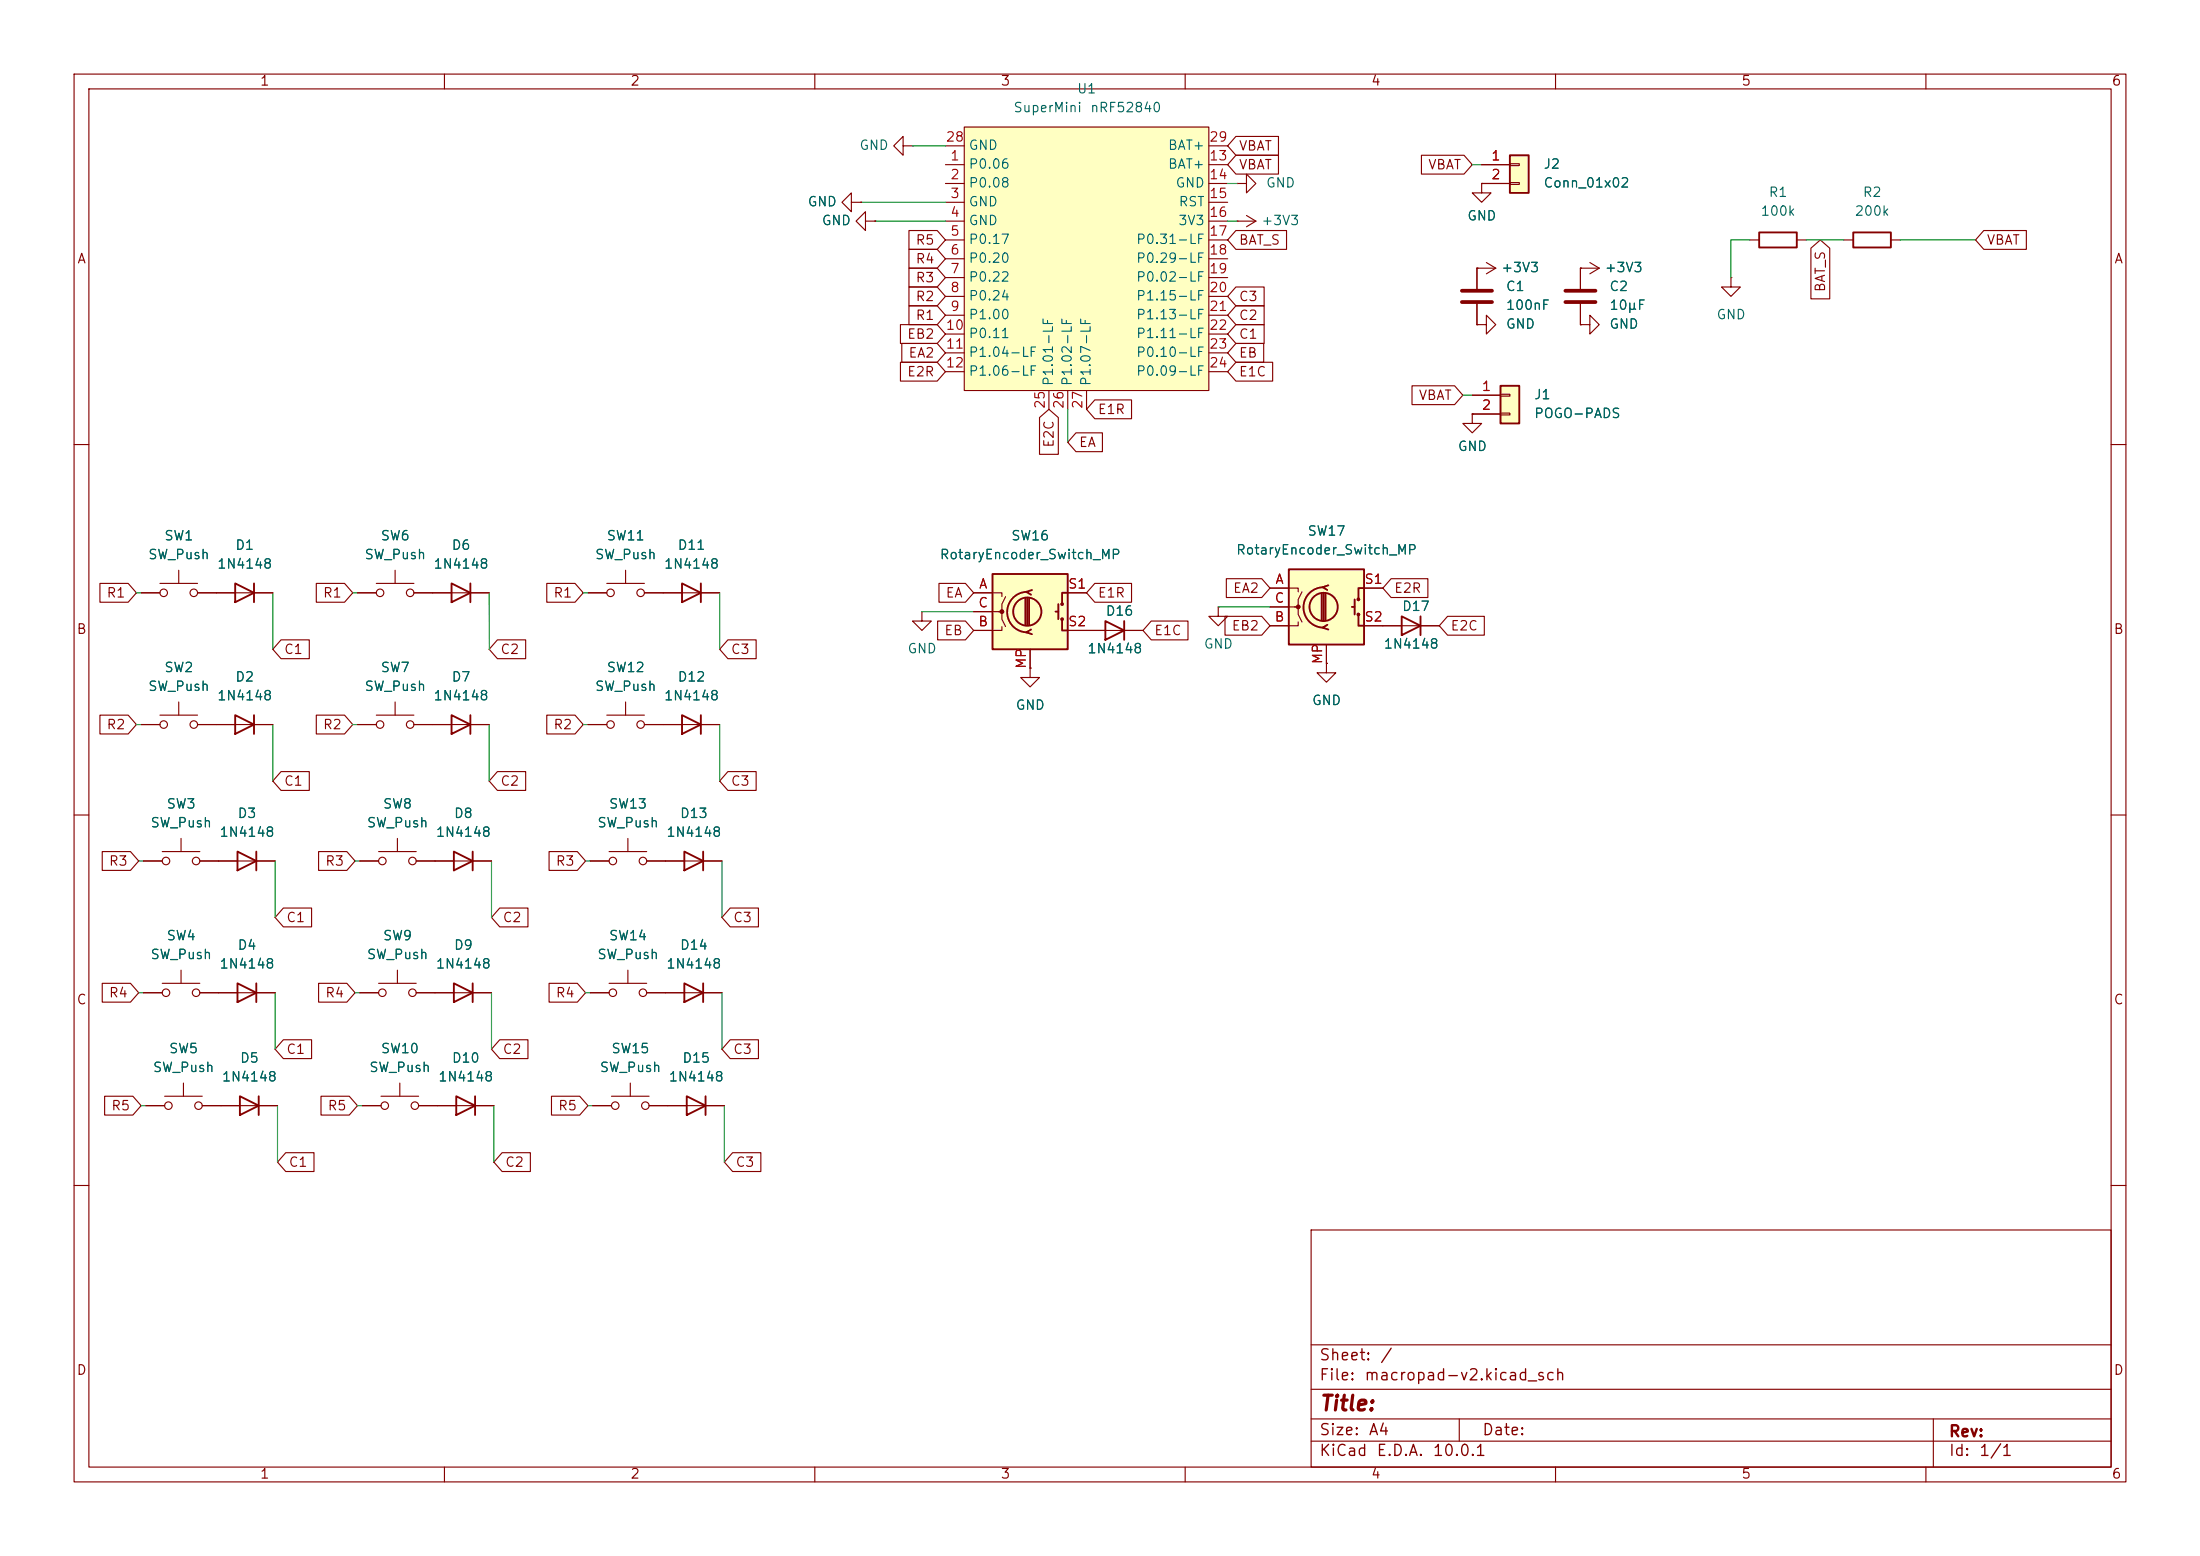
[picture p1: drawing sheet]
<svg xmlns="http://www.w3.org/2000/svg" width="297mm" height="210mm" viewBox="0 0 297 210" stroke-linecap="round" stroke-linejoin="round" font-family="sans-serif">
<g fill="none" stroke="#840000" stroke-width=".15">
<path d="M10 10h277v190h-277zM12 12h273v186h-273zM60 10v2M110 10v2M160 10v2M210 10v2M260 10v2M10 60h2M285 60h2M58.4 80h7.6M186.7 84.5h7.6M10 110h2"/>
<path d="M48.6 116.2h2.5M51.1 114.9h5.1M53.7 113.2v1.7M56.2 116.2h10.2M285 110h2M90.2 149.2h7.6M10 160h2M177 166h108v32h-108zM285 160h2M60 198v2M110 198v2M160 198v2"/>
<path d="M177 194.5h108M177 191.5h108M177 187.5h108M177 181.5h108M197 191.5v3M210 198v2M260 198v2M261 191.5v6.5"/>
<circle cx="51.6" cy="116.2" r=".51"/>
<circle cx="55.7" cy="116.2" r=".51"/>
</g>
<path d="M61 78.7l2.5 1.3-2.5 1.3zM63.5 78.7v2.6M189.2 83.2l2.6 1.3-2.6 1.2zM191.8 83.2v2.5M61.3 114.9l2.5 1.3-2.5 1.3zM63.8 114.9v2.6M92.7 148l2.5 1.2-2.5 1.3zM95.2 148v2.5" fill="none" stroke="#840000" stroke-width=".25"/>
<path d="M174 76.8h10.1v10.2h-10.1z" fill="#ffffc2"/>
<g fill="none" stroke="#840000" stroke-width=".25">
<path d="M174 76.8h10.1v10.2h-10.1zM178.7 79.3a2.73 2.73 0 0 0-2.7 2.7 2.73 2.73 0 0 0 2.7 2.7M179.3 79l-.7 .2 .6 .4M184.1 79.4h-.7v1.5M178.4 80.1v3.6M178.7 80.1v3.6M178.9 80.1v3.6M179.2 84.3l-.6 .4 .7 .3M182.5 81.9h.4M182.9 80.9v2M183.4 82.9v1.6h.7"/>
<circle cx="178.7" cy="81.9" r="1.9"/>
<circle cx="183.4" cy="82.9" r=".13"/>
<circle cx="183.4" cy="80.9" r=".13"/>
</g>
<g fill="none" stroke="#840000" stroke-width=".15">
<path d="M171.4 79.4h3.9v.5M175.8 79.9l-.5 1v1h-.5M184.1 79.4h2.6M48.3 97.8h2.5M50.8 96.5h5.1M53.3 94.7v1.8M55.9 97.8h2.5M124.5 82.6v1.2h1.2l-1.2 1.3-1.3-1.3h1.3M124.5 82.6h.1M171.4 81.9h3.9v1l.5 1M175.3 83.9v.6h-3.9M179.1 87v2.5"/>
<path d="M184.1 84.5h2.6M79.7 116.2h2.5M82.2 114.9h5.1M84.8 113.2v1.7M87.3 116.2h2.5"/>
<circle cx="51.3" cy="97.8" r=".51"/>
<circle cx="55.4" cy="97.8" r=".51"/>
<circle cx="82.7" cy="116.2" r=".51"/>
<circle cx="86.8" cy="116.2" r=".51"/>
</g>
<circle cx="175.3" cy="81.9" r=".25" fill="#840000" stroke="#840000" stroke-width=".15"/>
<path d="M134 77.5h10.1v10.1h-10.1z" fill="#ffffc2"/>
<g fill="none" stroke="#840000" stroke-width=".25">
<path d="M237.5 31.4h5.1v2h-5.1zM134 77.5h10.1v10.1h-10.1zM138.7 79.9a2.73 2.73 0 0 0-2.7 2.7 2.73 2.73 0 0 0 2.7 2.7M139.3 79.6l-.7 .3 .6 .4M138.4 80.8v3.5M138.7 80.8v3.5M138.9 80.8v3.5M139.2 85l-.6 .3 .7 .3M142.5 82.6h.4M142.9 81.5v2.1M143.4 83.6v1.5h.7M144.1 80h-.7v1.5"/>
<path d="M61.3 132.7l2.5 1.3-2.5 1.3zM63.8 132.7v2.6"/>
<circle cx="138.7" cy="82.6" r="1.9"/>
<circle cx="143.4" cy="83.6" r=".13"/>
<circle cx="143.4" cy="81.5" r=".13"/>
</g>
<g fill="none" stroke="#840000" stroke-width=".15">
<path d="M167 29.8h.1M167 24.8h1.3v-1.3l1.2 1.3-1.2 1.2v-1.2M167 24.8h.1M167 29.8h2.5M168.3 29.1l1.2 .7M169.5 29.8l-1.2 .8M236.2 32.4h1.3M242.6 32.4h1.2M131.4 80h3.9v.5M131.4 82.6h3.9v1l.5 1M135.3 84.6v.5h-3.9M135.8 80.5l-.5 1v1.1h-.6"/>
<path d="M139.1 87.6v2.6M144.1 80h2.6M144.1 85.1h2.6M48.6 134h2.5M51.1 132.7h5.1M53.7 130.9v1.8M56.2 134h10.2M48.9 149.2h2.5M51.4 148h5.1M54 146.2v1.8M56.5 149.2h2.6"/>
<circle cx="51.6" cy="134" r=".51"/>
<circle cx="55.7" cy="134" r=".51"/>
<circle cx="51.9" cy="149.2" r=".51"/>
<circle cx="56" cy="149.2" r=".51"/>
</g>
<circle cx="135.3" cy="82.5" r=".25" fill="#840000" stroke="#840000" stroke-width=".15"/>
<path d="M130.2 17.1h33v35.6h-33z" fill="#ffffc2"/>
<g fill="none" stroke="#840000" stroke-width=".15">
<path d="M121.9 19.7v-1.3l-1.3 1.3 1.3 1.3v-1.3h1.3M123.2 19.7h.1M127.6 19.7h2.6M130.2 17.1h33v35.6h-33zM163.2 19.7h2.5M114.9 27.3v-1.3l-1.2 1.3 1.2 1.3v-1.3h1.3M116.2 27.3h.1M116.8 29.8v-1.2l-1.2 1.2 1.2 1.3v-1.3h1.3M118.1 29.8h.1M127.6 22.2h2.6M127.6 24.8h2.6M127.6 27.3h2.6"/>
<path d="M127.6 29.8h2.6M127.6 32.4h2.6M127.6 34.9h2.6M127.6 37.5h2.6M163.2 22.2h2.5M163.2 24.8h2.5M163.2 27.3h2.5M163.2 29.8h2.5M163.2 32.4h2.5M163.2 34.9h2.5M163.2 37.5h2.5M200 24.8v1.2h1.3l-1.3 1.3-1.2-1.3h1.2"/>
<path d="M200 24.8h.1M213.4 36.2h.1M213.4 36.2v2.8M213.4 36.2h2.5M214.6 35.4l1.3 .8M215.9 36.2l-1.3 .8M233.7 37.5v1.2h1.2l-1.2 1.3-1.3-1.3h1.3M233.7 37.5h.1M248.9 32.4h1.3M255.3 32.4h1.2M127.6 40h2.6M127.6 42.5h2.6"/>
<path d="M127.6 45.1h2.6M127.6 47.6h2.6M127.6 50.2h2.6M141.6 52.7v2.5M144.1 52.7v2.5M146.7 52.7v2.5M163.2 40h2.5M163.2 42.5h2.5M163.2 45.1h2.5M163.2 47.6h2.5M163.2 50.2h2.5M213.4 43.8h1.2v-1.3l1.3 1.3-1.3 1.3v-1.3"/>
<path d="M213.4 43.8h.1M213.4 41v2.8M21.6 78.7h5.1M24.1 77v1.7M50.8 78.7h5.1M53.3 77v1.7M81.9 78.7h5.1M84.5 77v1.7M19 97.8h2.6M19 80h2.6M21.6 96.5h5.1M24.1 94.7v1.8"/>
<path d="M26.7 97.8h10.1M26.7 80h10.1M48.3 80h2.5M55.9 80h2.5M58.4 97.8h7.6M79.4 97.8h2.5M79.4 80h2.5M81.9 96.5h5.1M84.5 94.7v1.8M87 97.8h10.2M87 80h10.2M139.1 90.2v1.2h1.2l-1.2 1.3-1.3-1.3h1.3"/>
<path d="M139.1 90.2h.1M146.7 85.1h7.6M164.5 81.9v1.3h1.2l-1.2 1.3-1.3-1.3h1.3M164.5 81.9h.1M179.1 89.5v1.3h1.2l-1.2 1.3-1.3-1.3h1.3M179.1 89.5h.1M19.4 116.2h2.5M21.9 114.9h5.1M24.4 113.2v1.7M27 116.2h10.1M89.8 116.2h7.7M19.4 134h2.5"/>
<path d="M21.9 132.7h5.1M24.4 130.9v1.8M27 134h10.1M79.7 134h2.5M82.2 132.7h5.1M84.8 130.9v1.8M87.3 134h10.2M19.7 149.2h2.5M22.2 148h5.1M24.8 146.2v1.8M27.3 149.2h10.2M59.1 149.2h7.6"/>
<path d="M80 149.2h2.5M82.5 148h5.1M85.1 146.2v1.8M87.6 149.2h2.6"/>
<circle cx="22.1" cy="80" r=".51"/>
<circle cx="22.1" cy="97.8" r=".51"/>
<circle cx="26.2" cy="97.8" r=".51"/>
<circle cx="26.2" cy="80" r=".51"/>
<circle cx="51.3" cy="80" r=".51"/>
<circle cx="55.4" cy="80" r=".51"/>
<circle cx="82.4" cy="97.8" r=".51"/>
<circle cx="82.4" cy="80" r=".51"/>
<circle cx="86.5" cy="80" r=".51"/>
<circle cx="86.5" cy="97.8" r=".51"/>
<circle cx="22.4" cy="116.2" r=".51"/>
<circle cx="26.5" cy="116.2" r=".51"/>
<circle cx="22.4" cy="134" r=".51"/>
<circle cx="26.5" cy="134" r=".51"/>
<circle cx="82.7" cy="134" r=".51"/>
<circle cx="86.8" cy="134" r=".51"/>
<circle cx="22.7" cy="149.2" r=".51"/>
<circle cx="26.8" cy="149.2" r=".51"/>
<circle cx="83.1" cy="149.2" r=".51"/>
<circle cx="87.1" cy="149.2" r=".51"/>
</g>
<g fill="none" stroke="#840000" stroke-width=".25">
<path d="M250.2 31.4h5.1v2h-5.1zM31.7 78.7l2.6 1.3-2.6 1.3zM34.3 78.7v2.6M92.1 78.7l2.5 1.3-2.5 1.3zM94.6 78.7v2.6M31.7 96.5l2.6 1.3-2.6 1.3zM34.3 96.5v2.6M61 96.5l2.5 1.3-2.5 1.3zM63.5 96.5v2.6M92.1 96.5l2.5 1.3-2.5 1.3zM94.6 96.5v2.6M149.2 83.8l2.6 1.3-2.6 1.3z"/>
<path d="M151.8 83.8v2.6M32.1 114.9l2.5 1.3-2.5 1.3zM34.6 114.9v2.6M92.4 114.9l2.5 1.3-2.5 1.3zM94.9 114.9v2.6M32.1 132.7l2.5 1.3-2.5 1.3zM34.6 132.7v2.6M92.4 132.7l2.5 1.3-2.5 1.3zM94.9 132.7v2.6M32.4 148l2.5 1.2-2.5 1.3zM34.9 148v2.5M61.6 148l2.5 1.2-2.5 1.3z"/>
<path d="M64.1 148v2.5"/>
</g>
<path d="M211.3 39.2h4.1M211.3 40.8h4.1" fill="none" stroke="#840000" stroke-width=".51"/>
<path d="M202.6 52.1h2.5v5.1h-2.5z" fill="#ffffc2"/>
<path d="M202.6 52.1h2.5v5.1h-2.5z" fill="none" stroke="#840000" stroke-width=".25"/>
<g fill="none" stroke="#840000" stroke-width=".15">
<path d="M199.4 36.2h.1M199.4 36.2v2.8M199.4 36.2h2.5M200.7 35.4l1.2 .8M201.9 36.2l-1.2 .8M198.8 55.9v1.3h1.2l-1.2 1.2-1.3-1.2h1.3M198.8 55.9h.1M198.8 53.3h3.8M198.8 55.9h3.8M199.4 43.8h1.3v-1.3l1.2 1.3-1.2 1.3v-1.3M199.4 43.8h.1M199.4 41v2.8"/>
<path d="M202.6 53.2h1.2v.3h-1.2zM202.6 55.8h1.2v.2h-1.2z"/>
</g>
<path d="M197.4 39.2h4M197.4 40.8h4" fill="none" stroke="#840000" stroke-width=".51"/>
<path d="M203.8 21h2.6v5h-2.6z" fill="#ffffc2"/>
<path d="M203.8 21h2.6v5h-2.6z" fill="none" stroke="#840000" stroke-width=".25"/>
<g fill="none" stroke="#840000" stroke-width=".15">
<path d="M166.8 18.4h5.8v2.6h-5.8l-1.1-1.3zM116.2 27.3h.1M118.1 29.8h.1M122.7 38.7h3.8l1.1 1.3-1.1 1.3h-3.8zM122.7 36.2h3.8l1.1 1.3-1.1 1.2h-3.8zM122.7 31.1h3.8l1.1 1.3-1.1 1.3h-3.8zM122.7 33.7h3.8l1.1 1.2-1.1 1.3h-3.8zM166.8 21h5.8v2.5h-5.8l-1.1-1.3zM166.8 38.7h3.9v2.6h-3.9l-1.1-1.3zM166.8 31.1h6.9v2.6h-6.9l-1.1-1.3zM191.9 21h5.7l1.2 1.2-1.2 1.3h-5.7zM199.4 36.2h.1"/>
<path d="M199.4 36.2v2.8M200 24.8h.1M200 22.2h3.8M200 24.8h3.8M203.8 22.1h1.3v.3h-1.3zM203.8 24.6h1.3v.3h-1.3zM213.4 36.2h.1M213.4 36.2v2.8M244.5 33.5l1.2-1.1 1.3 1.1v6.8h-2.5zM267.8 31.1h5.8v2.6h-5.8l-1.1-1.3zM121.6 48.9h4.9l1.1 1.3-1.1 1.2h-4.9zM121.6 43.8h4.9l1.1 1.3-1.1 1.3h-4.9z"/>
<path d="M121.7 46.4h4.8l1.1 1.2-1.1 1.3h-4.8zM122.7 41.3h3.8l1.1 1.2-1.1 1.3h-3.8zM140.3 56.4l1.3-1.2 1.3 1.2v4.9h-2.6zM145.3 58.4h3.5v2.6h-3.5l-1.2-1.3zM147.8 54h5v2.5h-5l-1.1-1.3zM166.8 41.3h3.9v2.5h-3.9l-1.1-1.3zM166.8 48.9h5v2.5h-5l-1.1-1.2zM166.8 46.4h3.8v2.5h-3.8l-1.1-1.3zM166.8 43.8h3.9v2.6h-3.9l-1.1-1.3zM190.6 52.1h5.8l1.1 1.2-1.1 1.3h-5.8zM198.8 55.9h.1M198.8 53.3h3.8"/>
<path d="M198.8 55.9h3.8M199.4 43.8h.1M199.4 41v2.8M213.4 43.8h.1M213.4 41v2.8M13.5 78.7h3.8l1.1 1.3-1.1 1.3h-3.8zM42.7 78.7h3.8l1.1 1.3-1.1 1.3h-3.8zM73.8 78.7h3.8l1.1 1.3-1.1 1.3h-3.8zM126.8 78.7h3.5l1.1 1.3-1.1 1.3h-3.5zM147.8 78.7h5v2.6h-5l-1.1-1.3zM165.6 78.1h4.7l1.1 1.3-1.1 1.2h-4.7zM171.4 79.4h2.6"/>
<path d="M184.1 79.4h2.6M187.8 78.1h5v2.5h-5l-1.1-1.2zM13.5 96.5h3.8l1.1 1.3-1.1 1.3h-3.8zM19 80h2.6M19 97.8h2.6M26.7 80h5M26.7 97.8h5M34.3 80h2.5M34.3 97.8h2.5M37.9 86.4h3.9v2.5h-3.9l-1.1-1.3zM42.7 96.5h3.8l1.1 1.3-1.1 1.3h-3.8zM48.3 80h2.5"/>
<path d="M48.3 97.8h2.5M55.9 80h5.1M55.9 97.8h5.1M63.5 80h2.5M63.5 97.8h2.5M67.2 86.4h3.8v2.5h-3.8l-1.2-1.3zM73.8 96.5h3.8l1.1 1.3-1.1 1.3h-3.8zM79.4 80h2.5M79.4 97.8h2.5M87 80h5.1M87 97.8h5.1M94.6 80h2.6"/>
<path d="M94.6 97.8h2.6M98.3 86.4h3.8v2.5h-3.8l-1.1-1.3zM126.6 83.8h3.7l1.1 1.3-1.1 1.3h-3.7zM131.4 80h2.6M131.4 85.1h2.6M131.4 82.6h2.6M139.1 90.2h.1M139.1 87.6v2.6M144.1 80h2.6M144.1 85.1h5.1M151.8 85.1h2.5M155.4 83.8h5v2.6h-5l-1.1-1.3z"/>
<path d="M165.4 83.2h4.9l1.1 1.3-1.1 1.2h-4.9zM171.4 84.5h2.6M171.4 81.9h2.6M179.1 89.5h.1M179.1 87v2.5M184.1 84.5h5.1M191.8 84.5h2.5M195.4 83.2h5v2.5h-5l-1.1-1.2zM13.8 114.9h3.8l1.1 1.3-1.1 1.3h-3.8zM19.4 116.2h2.5M27 116.2h5.1M34.6 116.2h2.5"/>
<path d="M37.9 104.1h3.9v2.6h-3.9l-1.1-1.3zM43 114.9h3.8l1.1 1.3-1.1 1.3h-3.8zM48.6 116.2h2.5M56.2 116.2h5.1M63.8 116.2h2.6M67.2 104.1h3.8v2.6h-3.8l-1.2-1.3zM74.1 114.9h3.8l1.2 1.3-1.2 1.3h-3.8zM79.7 116.2h2.5M87.3 116.2h5.1M94.9 116.2h2.6M98.3 104.1h3.8v2.6h-3.8l-1.1-1.3zM13.8 132.7h3.8l1.1 1.3-1.1 1.3h-3.8z"/>
<path d="M19.4 134h2.5M27 134h5.1M34.6 134h2.5M38.3 122.6h3.8v2.5h-3.8l-1.2-1.3zM43 132.7h3.8l1.1 1.3-1.1 1.3h-3.8zM48.6 134h2.5M56.2 134h5.1M63.8 134h2.6M67.5 122.6h3.8v2.5h-3.8l-1.1-1.3zM74.1 132.7h3.8l1.2 1.3-1.2 1.3h-3.8zM79.7 134h2.5M87.3 134h5.1"/>
<path d="M94.9 134h2.6M98.6 122.6h3.8v2.5h-3.8l-1.1-1.3zM14.1 148h3.8l1.1 1.2-1.1 1.3h-3.8zM19.7 149.2h2.5M27.3 149.2h5.1M34.9 149.2h2.6M38.3 140.3h3.8v2.6h-3.8l-1.2-1.3zM38.6 155.6h3.8v2.5h-3.8l-1.1-1.3zM43.3 148h3.8l1.2 1.2-1.2 1.3h-3.8zM48.9 149.2h2.5M56.5 149.2h5.1M64.1 149.2h2.6"/>
<path d="M67.5 140.3h3.8v2.6h-3.8l-1.1-1.3zM67.8 155.6h3.8v2.5h-3.8l-1.1-1.3zM74.5 148h3.8l1.1 1.2-1.1 1.3h-3.8zM80 149.2h2.5M87.6 149.2h5.1M95.2 149.2h2.6M98.6 140.3h3.8v2.6h-3.8l-1.1-1.3zM98.9 155.6h3.8v2.5h-3.8l-1.1-1.3z"/>
</g>
<g fill="none" stroke="#009600" stroke-width=".15">
<path d="M123.2 19.7h4.4M116.2 27.3h11.4M118.1 29.8h9.5M165.7 29.8h1.3M165.7 24.8h1.3M198.8 22.2h1.2M236.2 32.4h-2.5v5.1M243.8 32.4h5.1M256.5 32.4h10.2M144.1 55.2v4.5M197.5 53.3h1.3M18.4 80h.6"/>
<path d="M18.4 97.8h.6M36.8 80v7.6M36.8 97.8v7.6M47.6 80h.7M47.6 97.8h.7M66 80v7.6M66 97.8v7.6M78.7 80h.7M78.7 97.8h.7M97.2 80v7.6M97.2 97.8v7.6M124.5 82.6h6.9"/>
<path d="M164.5 81.9h6.9M18.7 116.2h.7M37.1 116.2v7.6M47.9 116.2h.7M66.4 116.2v7.6M79.1 116.2h.6M97.5 116.2v7.6M18.7 134h.7M37.1 134v7.6M47.9 134h.7M66.4 134v7.6M79.1 134h.6"/>
<path d="M97.5 134v7.6M19 149.2h.7M37.5 149.2v7.6M48.3 149.2h.6M66.7 149.2v7.6M79.4 149.2h.6M97.8 149.2v7.6"/>
</g>
<text font-size="2" fill="#840000" x="178" y="190.9">Title:</text>
<g font-size="1.5" fill="#840000">
<text x="178" y="184">Sheet:</text>
<text x="186.2" y="184">/</text>
<text x="178" y="186.7">File:</text>
<text x="184.1" y="186.7">macropad-v2.kicad_sch</text>
<text x="178" y="196.9">KiCad</text>
<text x="178" y="194.1">Size:</text>
<text x="184.7" y="194.1">A4</text>
<text x="185.7" y="196.9">E.D.A.</text>
<text x="193.3" y="196.9">10.0.1</text>
<text x="200" y="194.1">Date:</text>
<text x="263" y="194.3">Rev:</text>
<text x="263" y="196.9">Id:</text>
<text x="267.1" y="196.9">1/1</text>
</g>
<g font-size="1.3" fill="#840000">
<text x="35" y="11.9">1</text>
<text x="85" y="11.9">2</text>
<text x="135" y="11.9">3</text>
<text x="185" y="11.9">4</text>
<text x="235" y="11.9">5</text>
<text x="285" y="11.9">6</text>
<text x="167.2" y="23.2">VBAT</text>
<text x="167.2" y="20.6">VBAT</text>
<text x="192.7" y="23.2">VBAT</text>
<text x="10.3" y="35.9">A</text>
<text x="123.5" y="33.3">R5</text>
<text x="123.5" y="35.9">R4</text>
<text x="167.2" y="33.3">BAT_S</text>
<text x="268.1" y="33.3">VBAT</text>
<text x="285.3" y="35.9">A</text>
<text x="123.5" y="41">R2</text>
<text x="123.5" y="38.4">R3</text>
<text x="167.2" y="41">C3</text>
<text x="246.7" y="39.5" transform="rotate(-90 246.7 39.5)">BAT_S</text>
<text x="122.4" y="46">EB2</text>
<text x="123.5" y="43.5">R1</text>
<text x="167.2" y="43.5">C2</text>
<text x="167.2" y="46">C1</text>
<text x="122.4" y="51.1">E2R</text>
<text x="122.6" y="48.6">EA2</text>
<text x="167.2" y="51.1">E1C</text>
<text x="167.2" y="48.6">EB</text>
<text x="148.1" y="56.2">E1R</text>
<text x="191.4" y="54.3">VBAT</text>
<text x="142.6" y="60.5" transform="rotate(-90 142.6 60.5)">E2C</text>
<text x="145.6" y="60.6">EA</text>
<text x="14.3" y="81">R1</text>
<text x="43.5" y="81">R1</text>
<text x="74.6" y="81">R1</text>
<text x="127.6" y="81">EA</text>
<text x="148.1" y="81">E1R</text>
<text x="166.4" y="80.3">EA2</text>
<text x="188.1" y="80.3">E2R</text>
<text x="10.3" y="85.9">B</text>
<text x="38.3" y="88.6">C1</text>
<text x="67.5" y="88.6">C2</text>
<text x="98.6" y="88.6">C3</text>
<text x="127.4" y="86">EB</text>
<text x="155.7" y="86">E1C</text>
<text x="166.2" y="85.4">EB2</text>
<text x="195.7" y="85.4">E2C</text>
<text x="285.3" y="85.9">B</text>
<text x="14.3" y="98.7">R2</text>
<text x="43.5" y="98.7">R2</text>
<text x="74.6" y="98.7">R2</text>
<text x="38.3" y="106.4">C1</text>
<text x="67.5" y="106.4">C2</text>
<text x="98.6" y="106.4">C3</text>
<text x="14.6" y="117.2">R3</text>
<text x="43.8" y="117.2">R3</text>
<text x="74.9" y="117.2">R3</text>
<text x="38.6" y="124.8">C1</text>
<text x="67.8" y="124.8">C2</text>
<text x="98.9" y="124.8">C3</text>
<text x="10.3" y="135.9">C</text>
<text x="14.6" y="134.9">R4</text>
<text x="43.8" y="134.9">R4</text>
<text x="74.9" y="134.9">R4</text>
<text x="285.3" y="135.9">C</text>
<text x="38.6" y="142.6">C1</text>
<text x="67.8" y="142.6">C2</text>
<text x="98.9" y="142.6">C3</text>
<text x="14.9" y="150.2">R5</text>
<text x="44.1" y="150.2">R5</text>
<text x="75.3" y="150.2">R5</text>
<text x="38.9" y="157.8">C1</text>
<text x="68.1" y="157.8">C2</text>
<text x="99.2" y="157.8">C3</text>
<text x="10.3" y="185.9">D</text>
<text x="285.3" y="185.9">D</text>
<text x="35" y="199.9">1</text>
<text x="85" y="199.9">2</text>
<text x="135" y="199.9">3</text>
<text x="185" y="199.9">4</text>
<text x="235" y="199.9">5</text>
<text x="285" y="199.9">6</text>
</g>
<g font-size="1.3" fill="#006464">
<text x="136.7" y="15.5">SuperMini</text>
<text x="145.3" y="12.9">U1</text>
<text x="147.1" y="15.5">nRF52840</text>
<text x="115.9" y="20.5">GND</text>
<text x="130.7" y="23.1">P0.06</text>
<text x="130.7" y="20.5">GND</text>
<text x="157.6" y="23.1">BAT+</text>
<text x="157.6" y="20.5">BAT+</text>
<text x="208.3" y="23.1">J2</text>
<text x="108.9" y="28.2">GND</text>
<text x="130.7" y="25.6">P0.08</text>
<text x="130.7" y="28.2">GND</text>
<text x="158.6" y="25.6">GND</text>
<text x="159" y="28.2">RST</text>
<text x="170.8" y="25.6">GND</text>
<text x="208.3" y="25.6">Conn_01x02</text>
<text x="237.6" y="29.4">100k</text>
<text x="238.7" y="26.9">R1</text>
<text x="250.3" y="29.4">200k</text>
<text x="251.4" y="26.9">R2</text>
<text x="110.9" y="30.7">GND</text>
<text x="130.7" y="30.7">GND</text>
<text x="130.7" y="33.2">P0.17</text>
<text x="130.7" y="35.8">P0.20</text>
<text x="153.3" y="33.2">P0.31-LF</text>
<text x="153.3" y="35.8">P0.29-LF</text>
<text x="159" y="30.7">3V3</text>
<text x="170.2" y="30.7">+3V3</text>
<text x="198" y="30.1">GND</text>
<text x="130.7" y="38.3">P0.22</text>
<text x="130.7" y="40.9">P0.24</text>
<text x="153.3" y="38.3">P0.02-LF</text>
<text x="153.3" y="40.9">P1.15-LF</text>
<text x="202.6" y="37.1">+3V3</text>
<text x="203.2" y="39.6">C1</text>
<text x="216.5" y="37.1">+3V3</text>
<text x="217.2" y="39.6">C2</text>
<text x="130.7" y="43.4">P1.00</text>
<text x="130.7" y="45.9">P0.11</text>
<text x="153.3" y="43.4">P1.13-LF</text>
<text x="153.3" y="45.9">P1.11-LF</text>
<text x="203.2" y="42.1">100nF</text>
<text x="203.2" y="44.7">GND</text>
<text x="217.2" y="42.1">10µF</text>
<text x="217.2" y="44.7">GND</text>
<text x="231.6" y="43.4">GND</text>
<text x="130.7" y="48.5">P1.04-LF</text>
<text x="130.7" y="51">P1.06-LF</text>
<text x="142.5" y="52.2" transform="rotate(-90 142.5 52.2)">P1.01-LF</text>
<text x="145" y="52.2" transform="rotate(-90 145 52.2)">P1.02-LF</text>
<text x="147.5" y="52.2" transform="rotate(-90 147.5 52.2)">P1.07-LF</text>
<text x="153.3" y="51">P0.09-LF</text>
<text x="153.3" y="48.5">P0.10-LF</text>
<text x="207" y="54.2">J1</text>
<text x="207" y="56.7">POGO-PADS</text>
<text x="196.7" y="61.2">GND</text>
<text x="19.9" y="75.8">SW_Push</text>
<text x="22.1" y="73.3">SW1</text>
<text x="29.2" y="77.1">1N4148</text>
<text x="31.7" y="74.5">D1</text>
<text x="49.1" y="75.8">SW_Push</text>
<text x="51.3" y="73.3">SW6</text>
<text x="58.4" y="77.1">1N4148</text>
<text x="60.9" y="74.5">D6</text>
<text x="80.2" y="75.8">SW_Push</text>
<text x="81.8" y="73.3">SW11</text>
<text x="89.6" y="77.1">1N4148</text>
<text x="91.4" y="74.5">D11</text>
<text x="126.8" y="75.8">RotaryEncoder_Switch_MP</text>
<text x="136.4" y="73.3">SW16</text>
<text x="166.8" y="75.2">RotaryEncoder_Switch_MP</text>
<text x="176.4" y="72.6">SW17</text>
<text x="149.2" y="83.4">D16</text>
<text x="189.2" y="82.8">D17</text>
<text x="122.4" y="88.5">GND</text>
<text x="146.7" y="88.5">1N4148</text>
<text x="162.4" y="87.9">GND</text>
<text x="186.7" y="87.9">1N4148</text>
<text x="19.9" y="93.6">SW_Push</text>
<text x="22.1" y="91">SW2</text>
<text x="29.2" y="94.8">1N4148</text>
<text x="31.7" y="92.3">D2</text>
<text x="49.1" y="93.6">SW_Push</text>
<text x="51.3" y="91">SW7</text>
<text x="58.4" y="94.8">1N4148</text>
<text x="60.9" y="92.3">D7</text>
<text x="80.2" y="93.6">SW_Push</text>
<text x="81.8" y="91">SW12</text>
<text x="89.6" y="94.8">1N4148</text>
<text x="91.4" y="92.3">D12</text>
<text x="177" y="95.5">GND</text>
<text x="137" y="96.1">GND</text>
<text x="20.2" y="112">SW_Push</text>
<text x="22.4" y="109.4">SW3</text>
<text x="29.5" y="113.3">1N4148</text>
<text x="32" y="110.7">D3</text>
<text x="49.4" y="112">SW_Push</text>
<text x="51.6" y="109.4">SW8</text>
<text x="58.7" y="113.3">1N4148</text>
<text x="61.2" y="110.7">D8</text>
<text x="80.6" y="112">SW_Push</text>
<text x="82.1" y="109.4">SW13</text>
<text x="89.9" y="113.3">1N4148</text>
<text x="91.7" y="110.7">D13</text>
<text x="20.2" y="129.8">SW_Push</text>
<text x="22.4" y="127.2">SW4</text>
<text x="29.5" y="131">1N4148</text>
<text x="32" y="128.5">D4</text>
<text x="49.4" y="129.8">SW_Push</text>
<text x="51.6" y="127.2">SW9</text>
<text x="58.7" y="131">1N4148</text>
<text x="61.2" y="128.5">D9</text>
<text x="80.6" y="129.8">SW_Push</text>
<text x="82.1" y="127.2">SW14</text>
<text x="89.9" y="131">1N4148</text>
<text x="91.7" y="128.5">D14</text>
<text x="22.7" y="142.5">SW5</text>
<text x="32.3" y="143.7">D5</text>
<text x="51.3" y="142.5">SW10</text>
<text x="60.9" y="143.7">D10</text>
<text x="82.4" y="142.5">SW15</text>
<text x="92" y="143.7">D15</text>
<text x="20.6" y="145">SW_Push</text>
<text x="29.9" y="146.3">1N4148</text>
<text x="49.8" y="145">SW_Push</text>
<text x="59.1" y="146.3">1N4148</text>
<text x="80.9" y="145">SW_Push</text>
<text x="90.2" y="146.3">1N4148</text>
</g>
<g font-size="1.3" fill="#a90000">
<text x="127.6" y="19.4">28</text>
<text x="128.2" y="22">1</text>
<text x="163.2" y="22">13</text>
<text x="163.2" y="19.4">29</text>
<text x="201.2" y="22">1</text>
<text x="128.2" y="24.5">2</text>
<text x="128.2" y="27.1">3</text>
<text x="128.2" y="29.6">4</text>
<text x="163.2" y="24.5">14</text>
<text x="163.2" y="27.1">15</text>
<text x="163.2" y="29.6">16</text>
<text x="201.2" y="24.5">2</text>
<text x="128.2" y="32.1">5</text>
<text x="128.2" y="34.7">6</text>
<text x="163.2" y="32.1">17</text>
<text x="163.2" y="34.7">18</text>
<text x="128.2" y="37.2">7</text>
<text x="128.2" y="39.8">8</text>
<text x="163.2" y="37.2">19</text>
<text x="163.2" y="39.8">20</text>
<text x="127.6" y="44.8">10</text>
<text x="127.6" y="47.4">11</text>
<text x="128.2" y="42.3">9</text>
<text x="163.2" y="42.3">21</text>
<text x="163.2" y="44.8">22</text>
<text x="163.2" y="47.4">23</text>
<text x="127.6" y="49.9">12</text>
<text x="163.2" y="49.9">24</text>
<text x="200" y="53.1">1</text>
<text x="141.4" y="55.3" transform="rotate(-90 141.4 55.3)">25</text>
<text x="143.9" y="55.3" transform="rotate(-90 143.9 55.3)">26</text>
<text x="146.4" y="55.3" transform="rotate(-90 146.4 55.3)">27</text>
<text x="200" y="55.6">2</text>
<text x="132" y="82.3">C</text>
<text x="132.1" y="79.8">A</text>
<text x="144.1" y="79.8">S1</text>
<text x="172" y="81.7">C</text>
<text x="172.1" y="79.1">A</text>
<text x="184.1" y="79.1">S1</text>
<text x="132" y="84.8">B</text>
<text x="144.1" y="84.8">S2</text>
<text x="172" y="84.2">B</text>
<text x="178.8" y="89.7" transform="rotate(-90 178.8 89.7)">MP</text>
<text x="184.1" y="84.2">S2</text>
<text x="138.8" y="90.4" transform="rotate(-90 138.8 90.4)">MP</text>
</g>
</svg>
